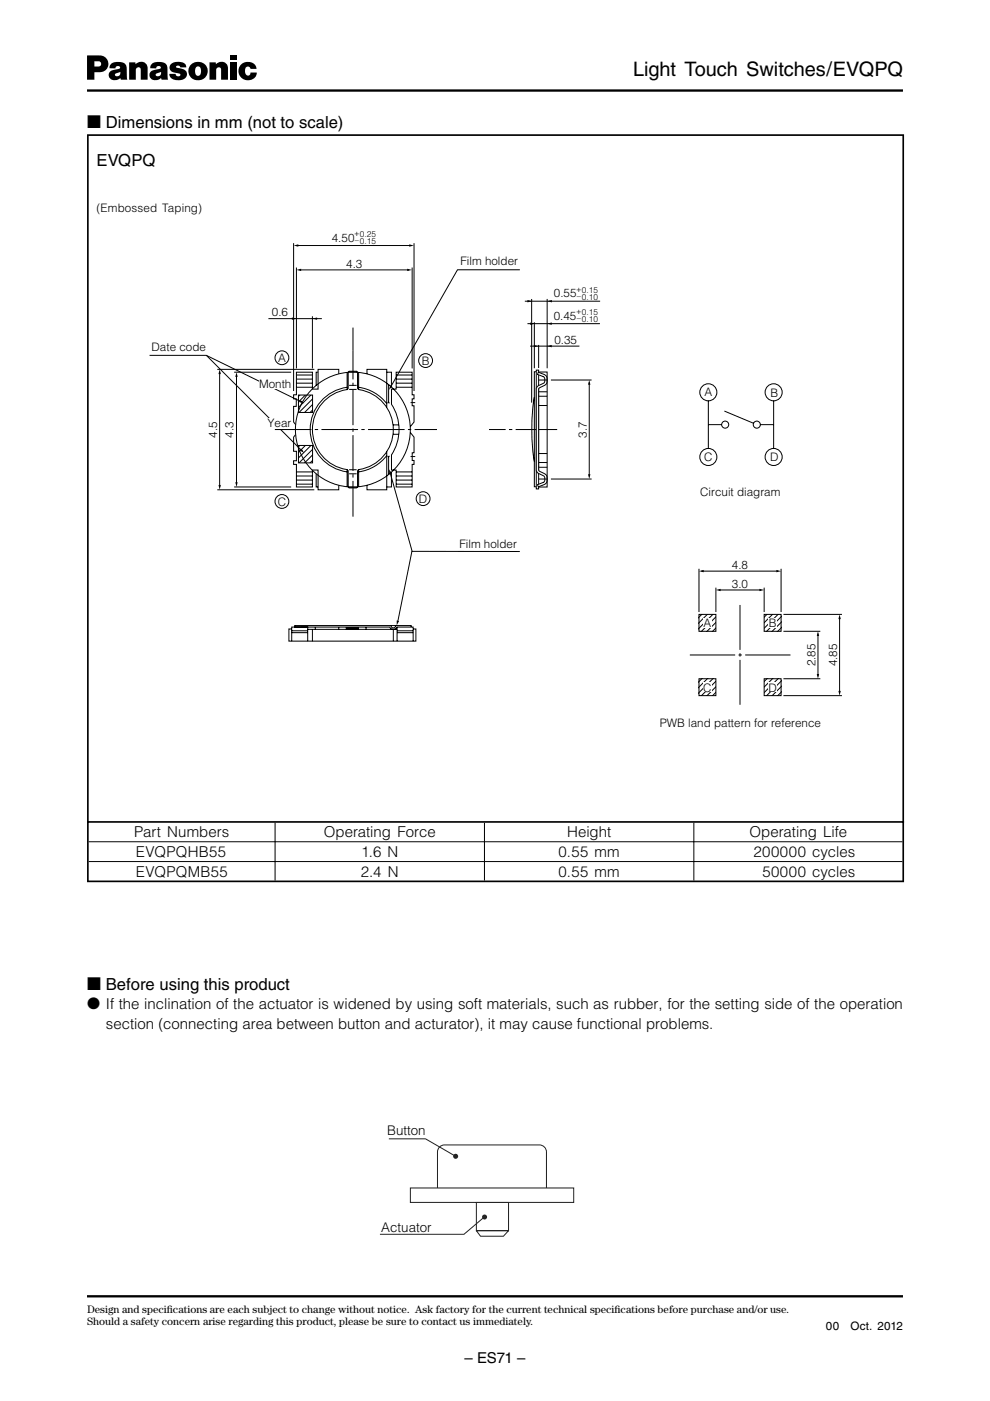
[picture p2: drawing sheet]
<svg xmlns="http://www.w3.org/2000/svg" width="210mm" height="297mm" viewBox="0 0 210 297" stroke-linecap="round" stroke-linejoin="round" font-family="sans-serif">
<path d="M18.5 19.2h173M18.5 274.8h173" fill="none" stroke="#000" stroke-width=".49"/>
<g fill="#000">
<path d="M18.5 11.8h2.5a1.79 1.79 0 0 1 2 1.8 1.79 1.79 0 0 1-2 1.7h-1v-1.2h.6a.59 .59 0 0 0 .8-.4 .59 .59 0 0 0-.5-.7h-.9v3.9h-1.5zM23.5 13.6a2.6 2.6 0 0 1 3.2 .2l.3 3.1h-1.3l-.3-1 .1-.7-.2 .1a.82 .82 0 0 0-.9 .7 .64 .64 0 0 0 1-.1l.1 .6a1.3 1.3 0 0 1-1.7 .4 1.3 1.3 0 0 1-.6-1.6l.6-.4 1.2-.3a.36 .36 0 0 0 .5-.4 .36 .36 0 0 0-.6-.2l-.3 .1-.1 .4h-1.3l.1-.5zM27.4 13.2h1.3v.4a1.43 1.43 0 0 1 1.6-.5 1.43 1.43 0 0 1 1 1.4v2.4h-1.5v-2.1a.53 .53 0 0 0-.5-.6 .53 .53 0 0 0-.5 .7v2h-1.4zM32.1 13.6a2.6 2.6 0 0 1 3.2 .2l.4 3.1h-1.4l-.3-1 .1-.7-.1 .1a.82 .82 0 0 0-1 .7 .64 .64 0 0 0 1-.1l.1 .6a1.3 1.3 0 0 1-1.6 .4 1.3 1.3 0 0 1-.7-1.6l.6-.4 1.3-.3a.36 .36 0 0 0 .4-.4 .36 .36 0 0 0-.6-.2l-.3 .1-.1 .4h-1.2v-.5zM36.2 13.6a2.5 2.5 0 0 1 3.2 .1l.1 .6h-1.3a.4 .4 0 0 0-.4-.5 .4 .4 0 0 0-.4 .5l.9 .2a1.24 1.24 0 0 1 1.3 1.2 1.24 1.24 0 0 1-1.3 1.3 1.89 1.89 0 0 1-2.4-1.1v-.2h1.3a.47 .47 0 0 0 .5 .5 .47 .47 0 0 0 .5-.5l-.4-.2a1.59 1.59 0 0 1-1.9-1.2zM40.5 13.7a2.02 2.02 0 0 1 2.9 0 2.02 2.02 0 0 1-.1 2.9l-.8-.8a1.18 1.18 0 0 0-.5-1.7 1.18 1.18 0 0 0-.2 1.9l.2 .1 .5-.3 .8 .8a2.03 2.03 0 0 1-2.8-.2 2.03 2.03 0 0 1 0-2.7zM44.4 13.2h1.3l.1 .4a1.43 1.43 0 0 1 1.6-.5 1.43 1.43 0 0 1 .9 1.4v2.4h-1.4v-2.1a.53 .53 0 0 0-.6-.6 .53 .53 0 0 0-.5 .7v2h-1.4zM48.8 11.8h1.4v.9h-1.4zM48.8 13.2h1.4v3.7h-1.4zM51 13.8a1.88 1.88 0 0 1 2-.7 1.88 1.88 0 0 1 1.4 1.5h-1.3a.63 .63 0 0 0-.8-.5 .63 .63 0 0 0-.4 .9 .7 .7 0 0 0 .2 .8 .7 .7 0 0 0 .8 .1l.2-.5h1.3a1.95 1.95 0 0 1-1.7 1.6 1.95 1.95 0 0 1-2-1.2l-.1-1zM148.2 121.1l1-.3v.5zM151.8 125.1l1-.3v.5z"/>
<path d="M161 124.8l1 .3-1 .2zM164.6 120.8l1 .3-1 .2zM173.4 133.9l.3 1h-.5zM178 130.3l.3 1h-.5zM173.2 142.9h.5l-.3 1zM177.8 146.5h.5l-.3 1z"/>
</g>
<g fill="none" stroke="#000" stroke-width=".21">
<path d="M150.2 85v10.1M150.2 90h2.8M153.6 87.2l6.2 2.5M161.2 90h2.8M164 85v10.1M148.2 130.3h3.6v3.6h-3.6zM148.2 120.6v9.2M148.7 121.1h16.3M148.8 130.2l-.6 .7M150 130.2l-1.8 1.9M151.2 130.2l-3 3.1M151.8 124.6v5.2"/>
<path d="M151.8 130.7l-3.1 3.2M151.8 131.9l-1.9 2M151.8 133.1l-.8 .8M152.4 125.1h8.9M162 130.3h3.6v3.6h-3.6zM162 124.6v5.2M162.7 130.2l-.7 .7M163.8 130.2l-1.8 1.9M165 130.2l-3 3.1M165.6 120.6v9.2M165.7 130.7l-3.2 3.2M165.7 131.9l-2 2"/>
<path d="M165.7 133.1l-.8 .8M166.1 130.3h12.4M166.1 133.9h7.8M173.4 134.3v9.1M178 131v15.8M148.2 143.9h3.6v3.6h-3.6zM148.8 143.9l-.6 .6M150 143.9l-1.8 1.8M151.2 143.9l-3 3M151.8 144.4l-3.1 3.1M151.8 145.6l-1.9 1.9M151.8 146.7l-.8 .8"/>
<path d="M162 143.9h3.6v3.6h-3.6zM162.7 143.9l-.7 .6M163.8 143.9l-1.8 1.8M165 143.9l-3 3M165.7 144.4l-3.2 3.1M165.7 145.6l-2 1.9M165.7 146.7l-.8 .8M166.1 143.9h7.8M166.1 147.5h12.4"/>
<circle cx="150.2" cy="83.2" r="1.81"/>
<circle cx="150.2" cy="96.9" r="1.81"/>
<circle cx="153.8" cy="90" r=".75"/>
<circle cx="160.5" cy="90" r=".75"/>
<circle cx="164" cy="83.2" r="1.81"/>
<circle cx="164" cy="96.9" r="1.81"/>
</g>
<path d="M167.6 138.9h-21.4" fill="none" stroke="#000" stroke-width=".21" stroke-dasharray="9.6 .7 .7 .7" stroke-linecap="butt"/>
<path d="M156.9 128.3v21.2" fill="none" stroke="#000" stroke-width=".21" stroke-dasharray="9.5 .7 .7 .7" stroke-linecap="butt"/>
<g fill="#fff">
<path d="M149.1 131.1h1.8v2h-1.8z"/>
<path d="M149.1 144.7h1.8v2h-1.8z"/>
<path d="M162.9 144.7h1.8v2h-1.8z"/>
<path d="M162.9 131.1h1.8v2h-1.8z"/>
</g>
<path d="M62.3 52.1l1-.3v.5zM62.8 57.2l1-.2v.5zM86.3 57l1 .2-1 .3zM86.8 51.8l1 .3-1 .2zM46.6 78.3l.2 1h-.5zM61.9 67.3l1 .3-1 .2zM66.2 67.6l1-.3v.5zM113.2 73.1l1 .3-1 .2zM116 73.4l1-.3v.5zM124.9 80.6l.3 1h-.5zM46.3 102.8h.5l-.2 1zM124.7 100.5h.5l-.3 1z" fill="#000"/>
<g fill="none" stroke="#000" stroke-width=".21">
<path d="M62.3 51.6v31.3M62.8 52.1h24.5M62.8 56.7v21.4M63.6 57.2h23.1M87.4 56.7v21.4M87.8 51.6v31.3M46.1 78.3h20.5M46.6 78.8v24.5M56.9 67.6h11.3M62.8 79.5h3.5M66.2 67.1v11M67.4 78.9h-.4v2.8"/>
<path d="M71.8 79.3v-1h-4.4v4.2h-1.2v-3.6h-3.4v4.8h-.5v.9h.5v1.6h-.5v3.3l.4 .5M73.6 79v3.6M74 78.7h1.6l.2 .2v3.3l.2 .4a8.6 8.6 0 0 1 7.4 8.5 8.6 8.6 0 0 1-7.4 8.5l-.2 .3v3.3l-.2 .2h-1.6l-.2-.2v-3.3l-.1-.3a8.6 8.6 0 0 1-7.5-8.5 8.6 8.6 0 0 1 7.5-8.5l.1-.4v-3.3zM76 79v3.6M77.8 79.3v-1h4.2v8.1M82 78.9h1v3.2M84 79.5h3.4M112.4 73.4h10.5M113.7 78.5h.5v25.2h-.5zM116 63.4v14.7M62.7 92.1l-.4 .6v3h.5v2h-.5v.8h.5v4.7h3.4v-3.5h1.2v4.1h4.4v-.9M62.8 80.4h3.5"/>
<path d="M62.8 81.2h3.5M62.8 82.1h3.5M73.6 82.1a9.1 9.1 0 0 0-7.8 9 9.1 9.1 0 0 0 7.8 8.9M73.6 99.6v3.6M74 82.6h1.6M74 81.7h1.6M74 99.6h1.6M76 99.6v3.6M76 82.1a9 9 0 0 1 6 3.5M82 95.7v8.1h-4.2v-.9M82 96.6a9 9 0 0 1-6 3.4M82.2 85.5l.2-.2 .2 .2"/>
<path d="M82.4 81.5v3.8M82.4 96.9v3.7M82.6 96.7l-.2 .2-.2-.2M83.3 90.1h1.2M83.3 92.1h1.2M84 80.4h3.4M84 81.2h3.4M84 82.1h3.4M87 90.5l.8-1v-3.5h-.4v-1.4h.4v-.9h-.4v-4.8h-3.4v3.6h-1v3.2a9.8 9.8 0 0 1 0 10.7v3.3h1v3.5h3.4v-4.7h.4v-.9h-.4v-1.6h.4v-3.3l-.8-1M46.1 103.8h20.5M62.8 102.6h3.5M62.8 101.8h3.5"/>
<path d="M62.8 100.9h3.5M62.8 100.1h3.5M67 100.4v2.8h.4M74 100.5h1.6M83 100.1v3.1h-1M84 102.6h3.4M84 101.8h3.4M84 100.9h3.4M84 100.1h3.4M61.9 135.9v-3h3.3v3M61.9 133.4h-.6v2.5h26.9v-2.5h-.6M61.9 133.7h3.4"/>
<path d="M61.9 134.1h3.4M65.2 133.4h19M66.2 133.5v2.4M66.8 133v.4M71.8 133v.4M73.4 133v.4M73.6 133.1h2.2v.2h-2.2zM76 133v.4M77.6 133v.4M82.8 132.6h.1a.45 .45 0 0 0 .5 .5 .45 .45 0 0 0 .4-.5h.2M83.4 133.5v2.4M84.2 133.7h3.4"/>
<path d="M84.2 134.1h3.4M84.2 133v2.9M87.2 133v-.4h-24.7v.4h20.2a.81 .81 0 0 0 .7 .4 .81 .81 0 0 0 .7-.4h3.5v2.9"/>
<circle cx="74.8" cy="91.1" r="12.2"/>
</g>
<path d="M58.3 91.1h36.6" fill="none" stroke="#000" stroke-width=".21" stroke-dasharray="7.8 .7 .7 .7" stroke-linecap="butt"/>
<path d="M94.9 91.1h23.2" fill="none" stroke="#000" stroke-width=".21" stroke-dasharray="12.3 .7 .7 .7" stroke-linecap="butt"/>
<path d="M114.1 78.9l1.2 .5a1.43 1.43 0 0 1 .7 1.4 1.43 1.43 0 0 1-1.1 1.2l-.7 .4v17.3l.7 .4a1.43 1.43 0 0 1 1.1 1.2 1.43 1.43 0 0 1-.7 1.5l-1.2 .4-.1-.4 1.1-.5a.93 .93 0 0 0 .4-1 .93 .93 0 0 0-.9-.7l-.6-.4-.3-.5v-17.3a2.62 2.62 0 0 1 1.7-1.2l.1-.2a.83 .83 0 0 0-.4-1.2l-1.1-.4z" fill="#fff" stroke="#000" stroke-width=".21"/>
<g fill="none" stroke="#000" stroke-width=".21">
<path d="M74.8 69.5v4.9M111.3 63.9h15.9M111.8 68.6h15.4M112.7 63.4v22M113.3 68.3v9.8M113.7 78.8h-.4v24.4h.4M114.2 73.1v4.9M114.2 78.9h1.8v24.4h-1.8M113.3 84.2a44.4 44.4 0 0 0 0 13.6M114.2 80.6h1.8M114.2 83.1h1.8M114.2 86h1.8"/>
<path d="M114.2 99.1h1.8M114.2 96.2h1.8M116.8 80.6h8.6M114.2 101.6h1.8M116.8 101.6h8.6"/>
</g>
<path d="M111.8 63.6l1 .3-1 .2zM112.4 68.4l1 .2-1 .3zM116 68.6l1-.2v.5zM116 63.9l1-.3v.5z" fill="#000"/>
<path d="M74.8 109.5v-35.1" fill="none" stroke="#000" stroke-width=".21" stroke-dasharray="7.6 .7 .7 .7" stroke-linecap="butt"/>
<path d="M122.2 90.6h2.7v1h-2.7z" fill="#fff"/>
<path d="M124.9 81.1v19.9" fill="none" stroke="#000" stroke-width=".21"/>
<path d="M92.7 90.6h10.8v1h-10.8z" fill="#fff"/>
<g fill="none" stroke="#000" stroke-width=".21">
<path d="M110.2 57.2h-13.2l-14.3 25M31.7 75.3h12.1l20.2 10M43.8 75.3l20.3 20.4M49.6 78.9h12.1M50.1 79.4v23.3M63.3 94.4h3v3.7h-3zM63.3 83.8h3v3.7h-3zM63.6 94.4l-.4 .4M63.6 83.7l-.4 .4M64.8 94.4l-1.6 1.6M64.8 83.7l-1.6 1.6M66 94.4l-2.8 2.7"/>
<path d="M66 83.7l-2.8 2.7M66.3 95.2l-2.9 3M66.3 96.4l-1.8 1.8M66.3 97.6l-.6 .6M66.3 84.5l-2.9 3M66.3 85.7l-1.8 1.8M66.3 86.9l-.6 .6M82.6 100l4.8 16.9M87 85.4h1M87 96.8h1M114.2 84h1.8M114.2 98.1h1.8"/>
<path d="M49.6 103.2h12.1M110.2 116.9h-22.9l-3 14.9"/>
<circle cx="59.8" cy="75.9" r="1.47"/>
<circle cx="90.2" cy="76.4" r="1.47"/>
<circle cx="59.8" cy="106.3" r="1.47"/>
<circle cx="89.7" cy="105.7" r="1.47"/>
</g>
<path d="M50.1 78.9l.3 1h-.5zM63.7 84.8l.8 .7-1-.2zM64 95.2l.5 .9-.9-.6zM82.8 81.7l.4 .2-.7 .8zM49.9 102.2h.5l-.3 1zM82.5 99.5l.5 .9-.4 .1zM84.1 131.6l.5 .1-.5 .9z" fill="#000"/>
<g fill="#fff">
<path d="M54.9 80h5.4v2.6h-5.4z"/>
<path d="M54.9 88.5h5.4v2.3h-5.4z"/>
</g>
<path d="M87 251.9h34.6v3h-34.6zM92.8 251.9v-7.7a1.5 1.5 0 0 1 1.5-1.5h20.1a1.5 1.5 0 0 1 1.5 1.5v7.7M101 254.9h6.8v6h-6.8zM101 260.9h6.8l-1.1 1.2h-4.8z" fill="none" stroke="#231f20" stroke-width=".21"/>
<g fill="#231f20">
<circle cx="96.6" cy="245.2" r=".53"/>
<circle cx="102.7" cy="258" r=".53"/>
</g>
<path d="M82.5 241.5h7.7l6.4 3.7M102.7 258l-4.3 3.7h-17.8" fill="none" stroke="#231f20" stroke-width=".21"/>
<path d="M18.8 178.5h172.5M58.3 174.4v4M58.3 178.6v4M102.7 174.4v4M102.7 178.6v4M147.1 174.4v4M147.1 178.6v4M18.8 182.7h172.5M58.3 182.8v3.9M102.7 182.8v3.9M147.1 182.8v3.9" fill="none" stroke="#000" stroke-width=".21"/>
<path d="M18.5 28.6h173.2M18.6 28.8v157.9M191.5 28.8v157.9M18.5 174.3h173.2M18.5 186.9h173.2" fill="none" stroke="#000" stroke-width=".35"/>
<text font-size="4.2" x="134.2" y="16.1">Light Touch Switches/EVQPQ</text>
<g font-size="3.9">
<text x="18.5" y="27.1">■ Dimensions in mm (not to scale)</text>
<text x="18.5" y="209.9">■ Before using this product</text>
</g>
<g font-size="3.5">
<text x="20.4" y="35.2">EVQPQ</text>
<text x="18.5" y="213.8">● If the inclination of the actuator is widened by using soft materials, such as rubber, for the setting side of the operation</text>
</g>
<g font-size="3.2">
<text x="28.4" y="177.6">Part Numbers</text>
<text x="68.6" y="177.6">Operating Force</text>
<text x="120.2" y="177.6">Height</text>
<text x="158.9" y="177.6">Operating Life</text>
<text x="28.8" y="181.7">EVQPQHB55</text>
<text x="28.8" y="185.9">EVQPQMB55</text>
<text x="76.5" y="185.9">2.4 N</text>
<text x="76.6" y="181.7">1.6 N</text>
<text x="118.4" y="181.7">0.55 mm</text>
<text x="118.4" y="185.9">0.55 mm</text>
<text x="159.8" y="181.7">200000 cycles</text>
<text x="161.7" y="185.9">50000 cycles</text>
<text x="22.5" y="218.1">section (connecting area between button and acturator), it may cause functional problems.</text>
<text x="98.5" y="289">– ES71 –</text>
</g>
<g font-size="2.8">
<text x="82.1" y="240.6">Button</text>
<text x="80.8" y="261.2">Actuator</text>
</g>
<g font-size="2.5">
<text x="20.4" y="44.9">(Embossed Taping)</text>
<text x="70.4" y="51.2">4.50</text>
<text x="73.4" y="56.7">4.3</text>
<text x="97.6" y="56.3">Film holder</text>
<text x="117.4" y="63">0.55</text>
<text x="57.7" y="67.1">0.6</text>
<text x="117.4" y="67.8">0.45</text>
<text x="32.1" y="74.4">Date code</text>
<text x="58.9" y="76.8">A</text>
<text x="89.4" y="77.4">B</text>
<text x="117.5" y="72.9">0.35</text>
<text x="54.9" y="82.2">Month</text>
<text x="149.4" y="84">A</text>
<text x="163.3" y="84.1">B</text>
<text x="46.1" y="92.8" transform="rotate(-90 46.1 92.8)">4.5</text>
<text x="49.5" y="92.8" transform="rotate(-90 49.5 92.8)">4.3</text>
<text x="56.7" y="90.5">Year</text>
<text x="124.4" y="92.8" transform="rotate(-90 124.4 92.8)">3.7</text>
<text x="149.3" y="97.8">C</text>
<text x="163.3" y="97.8">D</text>
<text x="58.9" y="107.2">C</text>
<text x="88.8" y="106.6">D</text>
<text x="148.5" y="105.2">Circuit diagram</text>
<text x="97.4" y="116.2">Film holder</text>
<text x="155.2" y="120.6">4.8</text>
<text x="155.2" y="124.6">3.0</text>
<text x="149.2" y="133">A</text>
<text x="163" y="133">B</text>
<text x="172.9" y="141.3" transform="rotate(-90 172.9 141.3)">2.85</text>
<text x="177.5" y="141.3" transform="rotate(-90 177.5 141.3)">4.85</text>
<text x="149.1" y="146.6">C</text>
<text x="162.9" y="146.6">D</text>
<text x="139.9" y="154.1">PWB land pattern for reference</text>
<text x="175.1" y="281.9">00</text>
<text x="180.3" y="281.9">Oct. 2012</text>
</g>
<g font-size="2.3">
<text x="18.5" y="280.9">Should a safety concern arise regarding this product, please be sure to contact us immediately.</text>
<text x="18.5" y="278.5">Design and specifcations are each subject to change without notice. Ask factory for the current technical specifcations before purchase and/or use.</text>
<text x="35.4" y="278.5">i</text>
<text x="130.3" y="278.5">i</text>
</g>
<g font-size="1.8">
<text x="75.1" y="50.1">+0.25</text>
<text x="75.2" y="51.6">–0.15</text>
<text x="122.2" y="61.9">+0.15</text>
<text x="122.3" y="63.4">–0.10</text>
<text x="122.2" y="66.6">+0.15</text>
<text x="122.3" y="68.1">–0.10</text>
</g>
</svg>
